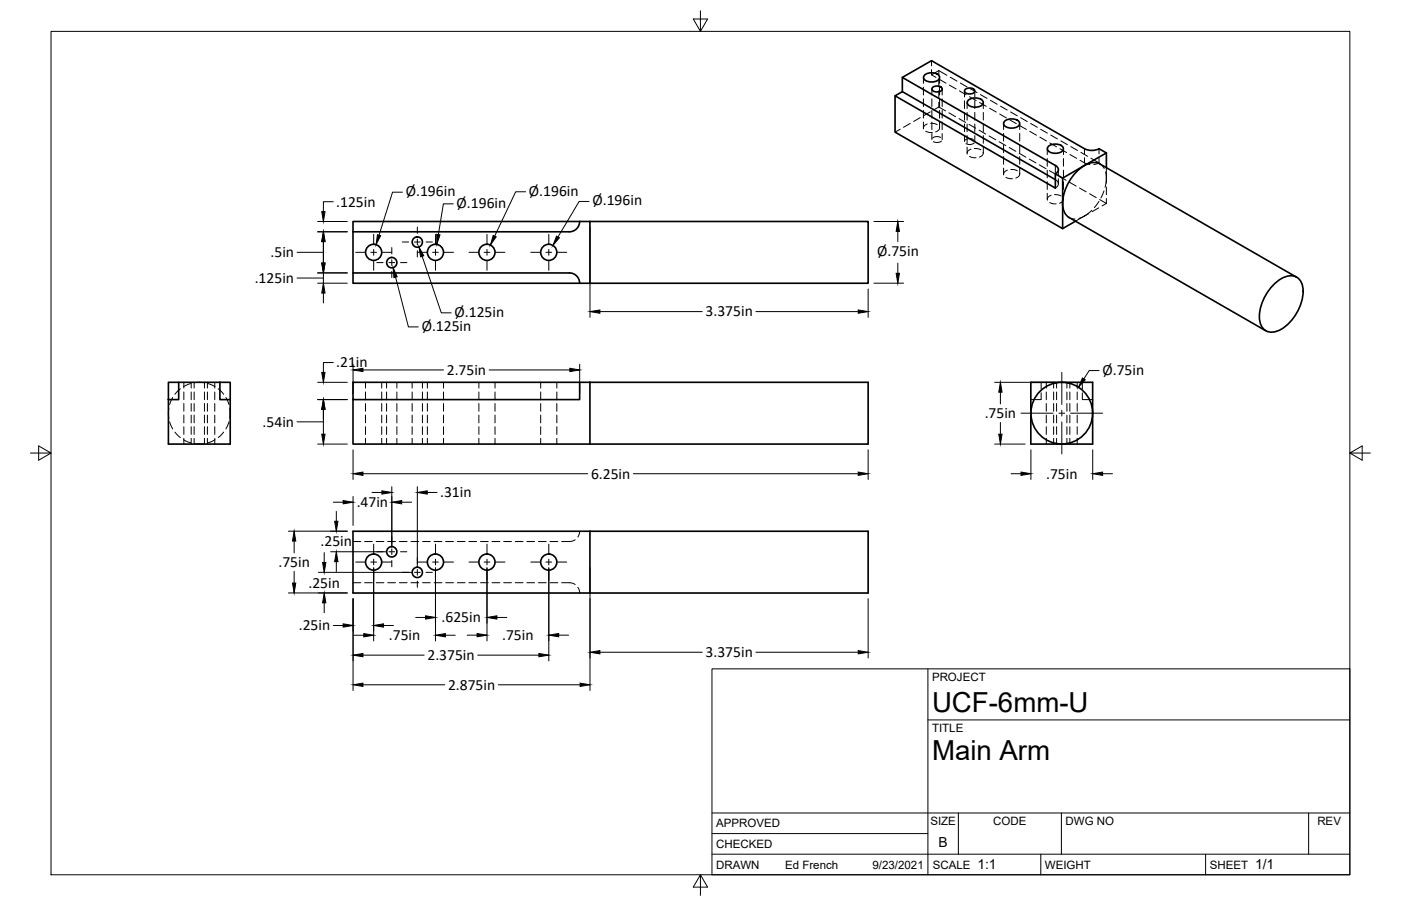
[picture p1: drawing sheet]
<svg xmlns="http://www.w3.org/2000/svg" width="432mm" height="279mm" viewBox="0 0 432 279" stroke-linecap="round" stroke-linejoin="round" font-family="sans-serif">
<!-- layer: Visible -->
<g fill="none" stroke="#000" stroke-width=".51">
<path d="M275.9 29.5v11.2l51.6 29.8v-15.6M278.1 23.9l9-5.2 47.1 27.2 1.9 .5 1.4-.1 1.2-.4 2.3 1.3M278.1 28.3v-4.4l47.2 27.1M285 23.2a3.4 3.4 0 0 1 4.5 .3 1.55 1.55 0 0 1-1.8 1.7h-1.2a1.42 1.42 0 0 1-1.5-.5 1.42 1.42 0 0 1 0-1.5zM287.4 27a2.08 2.08 0 0 1 3 .3 1.78 1.78 0 0 1-3 .6zM297.4 27.6a2.08 2.08 0 0 1 3 .3 1.78 1.78 0 0 1-3 .6zM298.4 30.9a3.4 3.4 0 0 1 4.6 .4 1.55 1.55 0 0 1-1.8 1.7h-1.3a1.42 1.42 0 0 1-1.4-.5 1.42 1.42 0 0 1-.1-1.6zM309.6 37.4a3.4 3.4 0 0 1 4.6 .3 1.55 1.55 0 0 1-1.8 1.8h-1.2a1.42 1.42 0 0 1-1.5-.6 1.42 1.42 0 0 1-.1-1.5zM323.1 45.2a3.4 3.4 0 0 1 4.6 .3 1.55 1.55 0 0 1-1.8 1.7h-1.3a1.42 1.42 0 0 1-1.4-.5 1.42 1.42 0 0 1-.1-1.5zM325.3 51a1.37 1.37 0 0 1 .9 1.3 1.37 1.37 0 0 1-.9 1.3M341 47.2l-13.5 7.7-2.2-1.3v4.4l-49.4-28.5 2.2-1.2 47.2 27.1M341 47.2v4.5"/>
<path d="M108.8 71.5v12.7M178.6 68.3h-69.8v3.2M178.6 68.3h3.2M178.6 68.3a3.2 3.2 0 0 1-3.1 3.2h-66.7M181.8 68.3v19.1h-3.2M181.8 68.3h85.8v19.1h-85.8M331.5 68.2l-4 2.3M175.5 84.2h-66.7v3.2h69.8M175.5 84.2a3.2 3.2 0 0 1 3.1 3.1M392.3 88.1a6.9 6.9 0 0 1 7-2.8 4.9 4.9 0 0 1 2.3 5.6 14.6 14.6 0 0 1-7.7 11.1 3.8 3.8 0 0 1-5.7-3.3 14.3 14.3 0 0 1 4.1-10.6zM399.6 85.5l-60.6-35a5.3 5.3 0 0 0-5.7 1.1 14.3 14.3 0 0 0-5.6 12.7l.8 1.9 1 .9 60.6 34.9M51.9 117.9h3.2v5.3h-3.2z"/>
<path d="M55.1 117.9h12.7M67.8 117.9h3.2v5.3M67.8 117.9v5.3h3.2M108.8 117.9h69.8v5.3h-69.8zM178.6 117.9h89v19h-85.8M181.8 117.9v19h-73v-13.7M317.7 117.9h19.1v19h-19.1zM51.9 123.2v13.7h19.1v-13.7M108.8 163.8h158.8v19.1h-158.8zM181.8 163.8v19.1"/>
<circle cx="115.2" cy="77.8" r="2.49"/>
<circle cx="128.6" cy="74.6" r="1.59"/>
<circle cx="134.2" cy="77.8" r="2.49"/>
<circle cx="150.1" cy="77.8" r="2.49"/>
<circle cx="169.1" cy="77.8" r="2.49"/>
<circle cx="120.7" cy="81" r="1.59"/>
<circle cx="327.2" cy="127.4" r="9.5"/>
<circle cx="115.2" cy="173.3" r="2.49"/>
<circle cx="120.7" cy="170.2" r="1.59"/>
<circle cx="128.6" cy="176.5" r="1.59"/>
<circle cx="134.2" cy="173.3" r="2.49"/>
<circle cx="150.1" cy="173.3" r="2.49"/>
<circle cx="169.1" cy="173.3" r="2.49"/>
</g>
<!-- layer: Hidden -->
<g fill="none" stroke="#000" stroke-width=".31">
<path d="M287.1 18.7v1.6M277.5 39.9l-1.6 .8M280.5 38.1l-2 1.2M283.6 36.3l-2 1.2M284.6 23.9v1.8M284.6 26.9v2.4M284.6 30.5v2.4M284.6 34.1v2.3M284.6 37.6v1.9M285.8 38.2a1.36 1.36 0 0 0-1.2 1.5M286.7 34.5l-2 1.2M286.8 38l1.1 .1 .9 .4"/>
<path d="M287.1 23.1l1.4 .8M287.1 21.5v1.6M287.2 27.5v1.8M287.2 30.5v2.4M287.2 34.1v2.3M287.2 37.6v2.4M289.3 21.8l2.5 1.4M289.3 21.8l-2.2 1.3M289.3 33l2.1 1.2M289.3 21.8v1.4M289.3 24.4v2.4M289.3 28v2.4"/>
<path d="M289.3 31.6v1.4M289.3 33l-1.5 .9M289.5 24.5l2.1 1.2M289.5 39.2a1.27 1.27 0 0 1-1.1 1.5M289.6 23.9v1.8M289.6 26.9v2.4M289.6 30.5v2.4M289.6 34.1v2.3M289.6 37.6v1.9M290.4 27.5v1.8M290.4 30.5v2.4M290.4 34.1v2.3"/>
<path d="M290.4 37.6v2.4M292.5 34.8l2 1.2M292.6 26.2l2.1 1.2M292.9 23.8l2.1 1.2M295.6 36.6l2 1.2M295.7 28l2.1 1.2M296 25.6l2 1.2M297.3 28.1v1.8M297.3 31.1v2.4M297.3 34.7v2.4M297.3 38.2v2.4M298.1 31.6v1.9"/>
<path d="M298.1 34.7v2.3M298.1 38.2v2.4M298.7 38.4l2 1.1M298.8 29.8l2.1 1.2M299.1 27.4l2 1.2M300.4 28.1v1.8M300.4 31.1v2.4M300.4 34.7v2.4M300.4 38.2v2.4M301.9 31.6l2.1 1.2M302.2 29.2l2 1.2M303.1 31.6v1.9"/>
<path d="M303.1 34.7v2.3M303.1 38.2v2.4M305 33.4l2.1 1.2M305.3 30.9l2 1.3M308.1 35.2l2.1 1.2M308.4 32.7l2 1.2M309.3 38.1v1.8M311.2 37l2 1.1M311.5 34.5l2 1.2M314.3 38.7l2.1 1.2M314.3 38.1v1.8M314.6 36.3l2 1.2"/>
<path d="M317.6 38.1l2.1 1.2M320.7 39.9l2.1 1.2M285.3 40.5l2.1 .4M287.2 41.2v1.8M289.9 42.4l-.1-.1a2.31 2.31 0 0 0-2.4 .3M290.2 43.5l-.1 .1a2.38 2.38 0 0 1-2.4 .1M290.4 41.2v1.8M297.3 41.8v1.8M298.1 41.8v2.4M298.1 45.4v1.8M298.8 48.2l2 .4M299.3 46a1.32 1.32 0 0 0-1.2 1.5"/>
<path d="M300 43a2.26 2.26 0 0 0-2.5 .2M300.2 44.1a2.33 2.33 0 0 1-2.5 .2M300.3 45.8l2 .4M300.4 41.8v1.8M301.8 40.1l2 1.2M303 47a1.29 1.29 0 0 1-1.1 1.5M303.1 41.8v2.4M303.1 45.4v1.8M304.8 41.9l2.1 1.2M307.9 43.7l2.1 1.2M309.3 41.1v2.4M309.3 44.7v2.4"/>
<path d="M309.3 48.3v2.4M309.3 51.9v1.8M310 54.7l2.1 .4M310.5 52.5a1.36 1.36 0 0 0-1.1 1.5M311 45.5l2.1 1.2M311.5 52.3h1.1l.9 .4M314.1 47.3l2.1 1.2M314.2 53.4a1.27 1.27 0 0 1-1.1 1.5M314.3 41.1v2.4M314.3 44.7v2.4M314.3 48.3v2.4M314.3 51.9v1.8"/>
<path d="M317.2 49.1l2.1 1.1M317.4 40.5l2 1.2M320.3 50.8l2.1 1.2M320.5 42.3l2 1.2M322.8 45.9v1.8M322.8 48.9v2.4M322.8 52.5v2.3M322.8 56v2.4M322.8 59.6v1.8M323.4 52.6l2.1 1.2M323.6 44.1l2 1.2M323.8 41.7l2.1 1.1"/>
<path d="M325.3 55.4a1.38 1.38 0 0 1 .9 1.3 1.38 1.38 0 0 1-.9 1.3M326.2 52.3v1.6M326.2 55.1v1.6M326.5 54.4l2.1 1.2M326.7 45.9l2 1.2M326.9 43.4l2.1 1.2M327.8 45.9v1.8M327.8 48.9v2.4M327.8 52.5v2.3M327.8 56v2.4M327.8 59.6v1.8M329.6 56.2l2.1 1.2"/>
<path d="M329.8 47.6l2 1.2M330 45.2l2.1 1.2M332.7 58l2.1 1.2M332.9 49.4l1.7 1 1.3 .3M333.1 47l2.1 1.2M335.8 59.8l2.1 1.1M336.2 48.8l2.5 1.4M338.7 50.2l-1.6 .5M338.7 45.9v1.6M338.7 48.6v1.6M339 50.6l1.3 1.3M340.3 58.9l-1 2.2"/>
<path d="M340.8 53a9 9 0 0 1-.2 4.7M341 51.7v4.8M341 57.7v2.3M323.5 62.5l2 .4M324 60.2a1.32 1.32 0 0 0-1.2 1.5M325 60l2 .4M327.7 61.2a1.29 1.29 0 0 1-1.1 1.5M329.5 67.1l1.8 .4M334.2 66.6l-1.7 .8M334.2 66.6l-2.7 1.6M335.6 65.9l-1.4 .7M336.5 64.9l-2.3 1.7"/>
<path d="M338.6 64.1l-2 1.2M338.7 62.1l-1.4 1.9M338.9 61.5l2.1 1.2M341 61.2v1.5M341 62.7l-1.3 .8M55.6 119.9l-1.7 1.7M56.7 117.9v1.8M58.7 118.3l-2.1 .9M58.9 117.9v1.8M59.8 117.9v1.8M59.9 118h3M63 117.9v1.8"/>
<path d="M63.9 117.9v1.8M64.1 118.3l2.2 .9M66.2 117.9v1.8M67.3 119.9l1.6 1.7M112.6 117.9v1.8M117.6 117.9v1.8M119.1 117.9v1.8M122.3 117.9v1.8M127 117.9v1.8M130.2 117.9v1.8M131.7 117.9v1.8M136.7 117.9v1.8"/>
<path d="M147.6 117.9v1.8M152.6 117.9v1.8M166.6 117.9v1.8M171.6 117.9v1.8M320.9 117.9v2.1M322.5 117.9v1.8M324.7 117.9v1.8M325.6 117.9v1.8M328.8 117.9v1.8M329.7 117.9v1.8M332 117.9v1.8M333.6 117.9v2.1"/>
<path d="M52 125.9v3M52.3 130.1l.9 2.2M53.2 122.6l-.9 2.2M53.9 133.3l1.7 1.6M56.6 135.6l2.2 1M56.7 120.9v2.4M56.7 124.4v2.4M56.7 128v2.4M56.7 131.6v2.4M56.7 135.2v1.7M58.9 120.9v2.4M58.9 124.4v2.4"/>
<path d="M58.9 128v2.4M58.9 131.6v2.4M58.9 135.2v1.7M59.8 120.9v2.4M59.8 124.4v2.4M59.8 128v2.4M59.8 131.6v2.4M59.8 135.2v1.7M59.9 136.8h3M63 120.9v2.4M63 124.4v2.4M63 128v2.4"/>
<path d="M63 131.6v2.4M63 135.2v1.7M63.9 120.9v2.4M63.9 124.4v2.4M63.9 128v2.4M63.9 131.6v2.4M63.9 135.2v1.7M66.2 120.9v2.4M66.2 124.4v2.4M66.2 128v2.4M66.2 131.6v2.4M66.2 135.2v1.7"/>
<path d="M66.3 135.6l-2.2 1M68.9 133.3l-1.6 1.6M69.6 122.6l1 2.1M70.6 130.1l-1 2.2M70.8 125.9v3M112.6 120.9v2.4M112.6 124.4v2.4M112.6 128v2.4M112.6 131.6v2.4M112.6 135.2v1.7M117.6 120.9v2.4M117.6 124.4v2.4"/>
<path d="M117.6 128v2.4M117.6 131.6v2.4M117.6 135.2v1.7M119.1 120.9v2.4M119.1 124.4v2.4M119.1 128v2.4M119.1 131.6v2.4M119.1 135.2v1.7M122.3 120.9v2.4M122.3 124.4v2.4M122.3 128v2.4M122.3 131.6v2.4"/>
<path d="M122.3 135.2v1.7M127 120.9v2.4M127 124.4v2.4M127 128v2.4M127 131.6v2.4M127 135.2v1.7M130.2 120.9v2.4M130.2 124.4v2.4M130.2 128v2.4M130.2 131.6v2.4M130.2 135.2v1.7M131.7 120.9v2.4"/>
<path d="M131.7 124.4v2.4M131.7 128v2.4M131.7 131.6v2.4M131.7 135.2v1.7M136.7 120.9v2.4M136.7 124.4v2.4M136.7 128v2.4M136.7 131.6v2.4M136.7 135.2v1.7M147.6 120.9v2.4M147.6 124.4v2.4M147.6 128v2.4"/>
<path d="M147.6 131.6v2.4M147.6 135.2v1.7M152.6 120.9v2.4M152.6 124.4v2.4M152.6 128v2.4M152.6 131.6v2.4M152.6 135.2v1.7M166.6 120.9v2.4M166.6 124.4v2.4M166.6 128v2.4M166.6 131.6v2.4M166.6 135.2v1.7"/>
<path d="M171.6 120.9v2.4M171.6 124.4v2.4M171.6 128v2.4M171.6 131.6v2.4M171.6 135.2v1.7M320.9 121.2v2h-3.2M322.5 120.9v2.4M322.5 124.4v2.4M322.5 128v2.4M322.5 131.6v2.4M322.5 135.2v1.7M324.7 120.9v2.4"/>
<path d="M324.7 124.4v2.4M324.7 128v2.4M324.7 131.6v2.4M324.7 135.2v1.7M325.6 120.9v2.4M325.6 124.4v2.4M325.6 128v2.4M325.6 131.6v2.4M325.6 135.2v1.7M328.8 120.9v2.4M328.8 124.4v2.4M328.8 128v2.4"/>
<path d="M328.8 131.6v2.4M328.8 135.2v1.7M329.7 120.9v2.4M329.7 124.4v2.4M329.7 128v2.4M329.7 131.6v2.4M329.7 135.2v1.7M332 120.9v2.4M332 124.4v2.4M332 128v2.4M332 131.6v2.4M332 135.2v1.7"/>
<path d="M333.6 121.2v2h3.2M108.8 179.7h2.4M108.8 167h2.4M112.4 179.7h2.3M112.4 167h2.3M116 179.7h2.3M116 167h2.3M119.5 179.7h2.4M119.5 167h2.4M123.1 179.7h2.4M123.1 167h2.4M126.7 179.7h2.3"/>
<path d="M126.7 167h2.3M130.2 179.7h2.4M130.2 167h2.4M133.8 179.7h2.4M133.8 167h2.4M137.4 179.7h2.4M137.4 167h2.4M140.9 179.7h2.4M140.9 167h2.4M144.5 179.7h2.4M144.5 167h2.4M148.1 179.7h2.4"/>
<path d="M148.1 167h2.4M151.7 179.7h2.4M151.7 167h2.4M155.2 179.7h2.4M155.2 167h2.4M158.8 179.7h2.4M158.8 167h2.4M162.4 179.7h2.4M162.4 167h2.4M165.9 179.7h2.4M165.9 167h2.4M169.5 179.7h2.4"/>
<path d="M169.5 167h2.4M173.1 179.7a6.8 6.8 0 0 1 3.8 .3l.4 .3M177.3 166.5l-.4 .2a6.8 6.8 0 0 1-3.8 .3M178.6 163.8l-.5 1.8M178.1 181.1l.5 1.8"/>
</g>
<!-- layer: Visible Narrow -->
<path d="M325.3 51v2.6" fill="none" stroke="#000" stroke-width=".31"/>
<!-- layer: Hidden Narrow -->
<path d="M334.2 45.9v1.6M334.2 48.6v1.6" fill="none" stroke="#000" stroke-width=".31"/>
<!-- layer: Border -->
<path d="M15.7 9.7h400.3v260.1h-400.3zM215.9 3.3v6.4l-2.2-3.8h4.4l-2.2 3.8M9.4 139.7h6.3l-3.8-2.2v4.4l3.8-2.2M416 139.7l3.8 2.2v-4.4l-3.8 2.2h6.4M215.9 269.8l2.2 3.8h-4.4l2.2-3.8v6.3" fill="none" stroke="#000" stroke-width=".31"/>
<!-- layer: Titleblock -->
<path d="M219.4 206.3h196.6v63.5h-196.6zM286 206.3v63.5M286 222h130M219.4 257.1h66.6M219.4 250.7h196.6M295.4 250.7v12.7M327.1 250.7v12.7M403.3 250.7v12.7M219.4 263.4h196.6M320.8 263.4v6.4M371.6 263.4v6.4" fill="none" stroke="#000" stroke-width=".31"/>
<!-- layer: Center Lines -->
<g fill="none" stroke="#000" stroke-width=".31">
<path d="M109.6 77.8h2.9M114.3 77.8h1.8M115.2 72.3v2.8M115.2 76.9v1.8M117.9 77.8h2.8M120.8 76.3v2M124 74.6h1.9M127.7 74.6h1.8M128.6 70v2M128.6 73.7v1.8M128.6 77.3v2M128.7 77.8h2.8"/>
<path d="M131.3 74.6h2M133.3 77.8h1.8M134.2 72.3v2.8M134.2 76.9v1.8M136.9 77.8h2.9M144.5 77.8h2.9M149.2 77.8h1.8M150.1 72.3v2.8M150.1 76.9v1.8M152.8 77.8h2.8M163.6 77.8h2.9M168.3 77.8h1.7"/>
<path d="M169.1 72.3v2.8M169.1 76.9v1.8M171.8 77.8h2.9M115.2 80.5v2.9M116.1 81h2M119.9 81h1.7M120.8 80.1v1.8M120.8 83.7v1.9M123.4 81h2M134.2 80.5v2.9M150.1 80.5v2.9M169.1 80.5v2.9"/>
<path d="M327.3 114.9v9.8M314.7 127.4h9.9M326.4 127.4h1.7M327.3 126.5v1.8M327.3 130.1v9.9M329.9 127.4h9.9M109.6 173.3h2.9M114.3 173.3h1.8M115.2 167.8v2.9M115.2 172.4v1.8M115.2 176v2.9M116.1 170.2h2"/>
<path d="M117.9 173.3h2.8M119.9 170.2h1.7M120.8 165.5v2M120.8 169.3v1.7M120.8 172.8v2M123.4 170.2h2M124 176.5h1.9M127.7 176.5h1.8M128.6 171.9v1.9M128.6 175.6v1.8M128.6 179.2v1.9M128.7 173.3h2.8"/>
<path d="M131.3 176.5h2M133.3 173.3h1.8M134.2 167.8v2.9M134.2 172.4v1.8M134.2 176v2.9M136.9 173.3h2.9M144.5 173.3h2.9M149.2 173.3h1.8M150.1 167.8v2.9M150.1 172.4v1.8M150.1 176v2.9M152.8 173.3h2.8"/>
<path d="M163.6 173.3h2.9M168.3 173.3h1.7M169.1 167.8v2.9M169.1 172.4v1.8M169.1 176v2.9M171.8 173.3h2.9"/>
</g>
<!-- layer: Dimensions -->
<g fill="none" stroke="#000" stroke-width=".31">
<path d="M124 59.3h-3l-4.2 13.2M162 59.1h-3.1l-6.4 13.7M91.6 77.8h8.1M97.9 68.3h9.1M97.9 71.5h9.1M99.7 74.5v6.6M102.7 62.2h-3v3.1M130.1 79l5.9 17.5h3.1M139.7 62.9h-3l-1.6 9.4M181.5 62.1h-3l-6.5 11M181.8 70.1v27.8M269.3 68.3h9.2"/>
<path d="M276.7 71.4v3.1M91.6 85.7h8.1M97.9 87.3h9.1M97.9 84.2h9.1M99.7 84.2v3.1M99.7 90.4v3M121.9 85.5l4 15.3h3M184.9 96.1h31.5M233 96.1h31.5M267.6 89.1v8.8M269.3 87.3h9.2M276.7 81.2v3.1"/>
<path d="M97.9 117.9h9.1M102.7 111.8h-3v3.1M108.8 112.3v9.2M111.9 114.1h24.8M150.8 114.1h24.8M178.7 112.3v9.2M306.6 117.9h18.9M338.8 114.3h-3.1l-1.6 2.5M91.6 130.1h8.1M97.9 136.9h9.1M97.9 123.2h9.1M99.7 126.3v7.6"/>
<path d="M108.8 138.7v9.2M267.6 138.7v9.2M306.6 136.9h9.4M308.3 120.9v3.7M308.3 130.3v3.6M317.7 138.7v9.2M336.8 138.7v9.2M102.7 154.9h3.1M103.7 157.7v3.1M108.8 153.1v8.9M111.9 146.1h69.2M114.7 151.9h3"/>
<path d="M120.8 150.1v18.3M123.8 154.9h3.1M128.6 150.1v24.6M131.7 151.9h3M195.2 146.1h69.3M311.6 146.1h3.1M339.8 146.1h3.1M88.9 163.8h18.1M90.7 166.9v3.6M90.7 176.2v3.6M98.1 176.5h28.8M99.9 170.4v3.1"/>
<path d="M101.9 170.2h17.1M103.7 173.2v3.1M115.2 175.1v22.6M134.2 175.1v22.6M150.1 175.1v22.6M169.1 175.1v28.7M181.8 175.1v37.9M88.9 182.9h18.1M99.9 185.9v3.1M102.7 192.9h3.1M108.8 184.6v28.4M109.1 195.9h3"/>
<path d="M118.2 192.9h3.1M128.1 190.4h3.1M137.3 195.9h3M144 195.9h3M153.1 190.4h3.1M172.2 195.9h3M267.6 184.6v18.3M111.9 202h18.8M111.9 211.2h25.2M147.2 202h18.9M153.6 211.2h25.2M184.9 201.1h31.5"/>
<path d="M233 201.1h31.5"/>
</g>
<g fill="#000" stroke="#000" stroke-width=".31">
<path d="M99.7 71.5l.5 3h-1zM99.2 65.3h1l-.5 3zM116.3 72.4l1 .3-1.4 2.7zM129.1 76.2l1.5 2.7-1 .3zM134.6 72.3l1 .1-1 3zM152 72.6l.9 .4-1.7 2.6zM171.5 72.8l.9 .5-2 2.4zM276.7 68.3l.5 3.1h-1zM99.2 81.1h1l-.5 3.1zM99.7 87.3l.5 3.1h-1zM121.2 82.5l1.2 2.8-1 .3zM181.8 96.1l3.1-.5v1z"/>
<path d="M264.5 95.6l3.1 .5-3.1 .5zM276.2 84.3h1l-.5 3zM99.2 114.9h1l-.5 3zM108.8 114.1l3.1-.5v1zM175.6 113.6l3.1 .5-3.1 .5zM333.6 116.6l.9 .5-2.1 2.3zM99.7 123.2l.5 3.1h-1zM99.2 133.9h1l-.5 3zM308.3 117.9l.5 3h-1zM307.8 133.9h1l-.5 3zM105.8 154.4l3 .5-3 .5zM108.8 146.1l3.1-.5v1z"/>
<path d="M117.7 151.4l3.1 .5-3.1 .5zM120.8 154.9l3-.5v1zM128.6 151.9l3.1-.5v1zM264.5 145.6l3.1 .5-3.1 .5zM314.7 145.6l3 .5-3 .5zM336.8 146.1l3-.5v1zM90.1 179.8h1.1l-.5 3.1zM90.7 163.8l.5 3.1h-1.1zM99.4 173.5h1l-.5 3zM103.7 170.2l.5 3h-1.1zM103.1 160.8h1.1l-.5 3zM99.9 182.9l.5 3h-1z"/>
<path d="M105.8 192.4l3 .5-3 .5zM112.1 195.4l3.1 .5-3.1 .5zM115.2 192.9l3-.5v1zM131.2 189.9l3 .5-3 .5zM134.2 195.9l3.1-.5v1zM147 195.4l3.1 .5-3.1 .5zM150.1 190.4l3-.5v1zM169.1 195.9l3.1-.5v1zM108.8 202l3.1-.5v1zM108.8 211.2l3.1-.5v1zM166.1 201.5l3 .5-3 .5zM178.8 210.7l3 .5-3 .5z"/>
<path d="M181.8 201.1l3.1-.5v1.1zM264.5 200.6l3.1 .5-3.1 .6z"/>
</g>
<g font-size="8.5">
<text x="287.3" y="219.5">UCF-6mm-U</text>
<text x="287.3" y="234.5">Main Arm</text>
</g>
<g font-size="4.8">
<text x="103.6" y="63.7">.125in</text>
<text x="125.1" y="60.5">Ø.196in</text>
<text x="140.7" y="64.1">Ø.196in</text>
<text x="163" y="60.4">Ø.196in</text>
<text x="182.6" y="63.4">Ø.196in</text>
<text x="83.4" y="79.3">.5in</text>
<text x="270.3" y="79.1">Ø.75in</text>
<text x="78.5" y="87.2">.125in</text>
<text x="140.1" y="97.7">Ø.125in</text>
<text x="217.5" y="97.6">3.375in</text>
<text x="130" y="102.1">Ø.125in</text>
<text x="103.6" y="113.3">.21in</text>
<text x="137.7" y="115.6">2.75in</text>
<text x="339.8" y="115.5">Ø.75in</text>
<text x="80.9" y="131.6">.54in</text>
<text x="303.5" y="128.9">.75in</text>
<text x="182.2" y="147.6">6.25in</text>
<text x="322.4" y="147.6">.75in</text>
<text x="135.6" y="153.4">.31in</text>
<text x="109.9" y="156.4">.47in</text>
<text x="98.8" y="168.5">.25in</text>
<text x="85.8" y="174.8">.75in</text>
<text x="95.1" y="181.2">.25in</text>
<text x="136.1" y="191.9">.625in</text>
<text x="92.1" y="194.4">.25in</text>
<text x="119.8" y="197.4">.75in</text>
<text x="154.7" y="197.4">.75in</text>
<text x="131.7" y="203.5">2.375in</text>
<text x="217.5" y="202.6">3.375in</text>
<text x="138.1" y="212.7">2.875in</text>
</g>
<g font-size="4.3">
<text x="289.3" y="261.2">B</text>
<text x="301.2" y="268.1">1:1</text>
<text x="386.8" y="268.1">1/1</text>
</g>
<g font-size="3.5">
<text x="287.3" y="210.1">PROJECT</text>
<text x="287.3" y="225.8">TITLE</text>
<text x="220.7" y="255.2">APPROVED</text>
<text x="286.7" y="254.5">SIZE</text>
<text x="306.1" y="254.5">CODE</text>
<text x="328.4" y="254.5">DWG NO</text>
<text x="406" y="254.5">REV</text>
<text x="220.7" y="261.5">CHECKED</text>
<text x="220.7" y="267.9">DRAWN</text>
<text x="242" y="267.9">Ed French</text>
<text x="268.9" y="267.9">9/23/2021</text>
<text x="287.5" y="267.9">SCALE</text>
<text x="322.1" y="267.9">WEIGHT</text>
<text x="372.9" y="267.9">SHEET</text>
</g>
</svg>
